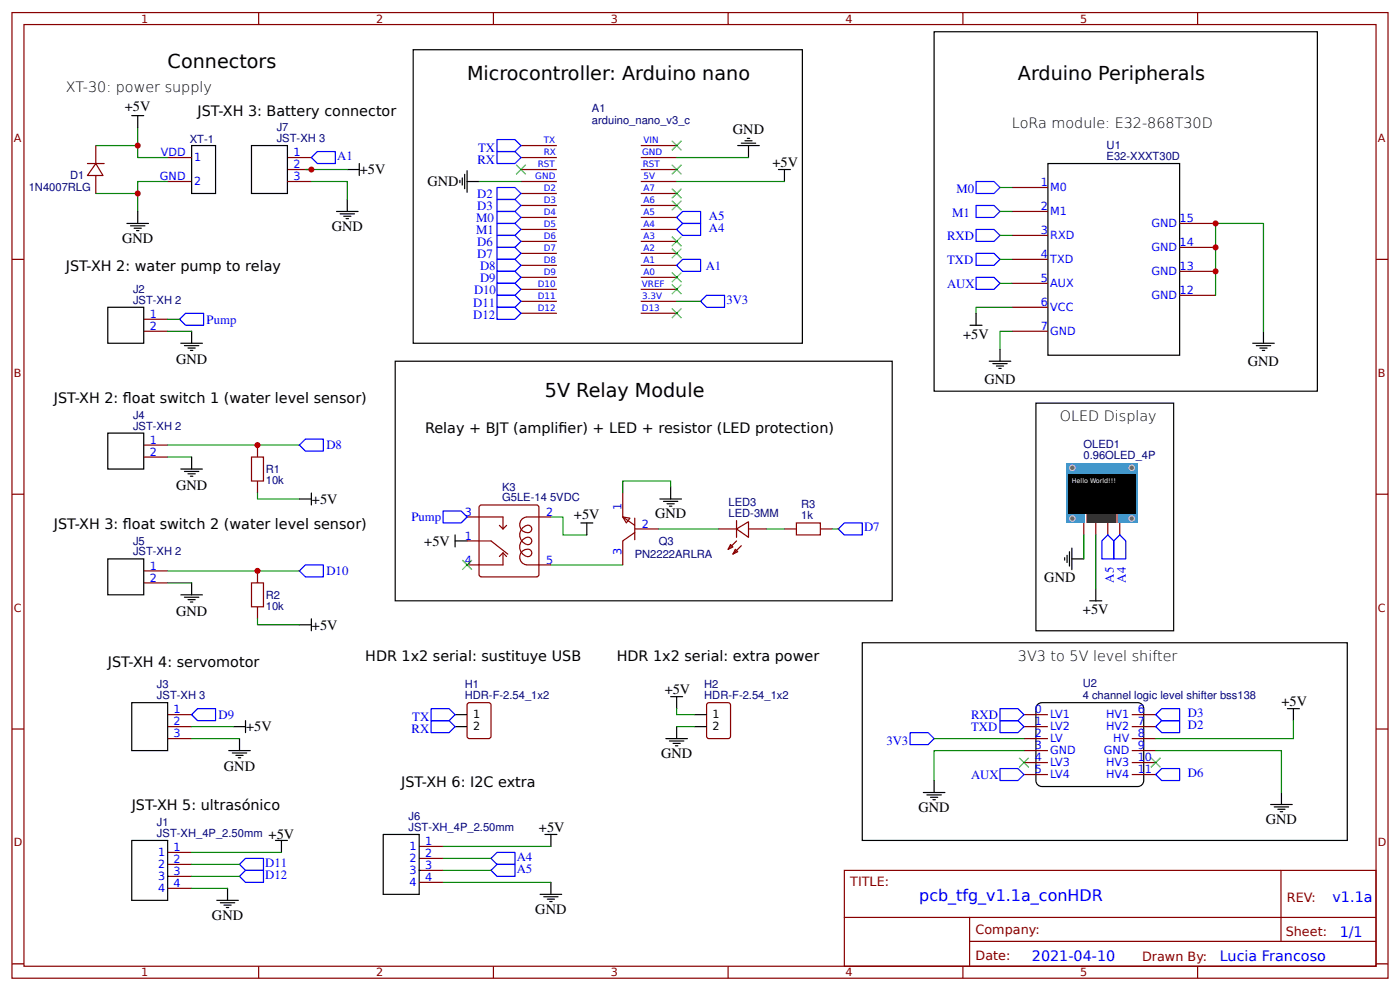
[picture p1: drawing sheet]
<svg xmlns="http://www.w3.org/2000/svg" width="309mm" height="219mm" viewBox="0 0 309 219" stroke-linecap="round" stroke-linejoin="round" font-family="sans-serif">
<g fill="none" stroke="#800" stroke-width=".26">
<path d="M2.6 2.8h304.1v213.2h-304.1zM5.3 5.4h298.7v208h-298.7zM57.1 2.8v2.6M109 2.8v2.6M160.9 2.8v2.6M212.7 2.8v2.6M264.6 2.8v2.6M2.6 57.3h2.7M304 57.3h2.7M2.6 109.1h2.7M239.4 115.5v2.6M242.1 115.5v2.6"/>
<path d="M244.7 115.5v2.6M247.4 115.5v2.6M304 109.1h2.7M2.6 161h2.7M304 161h2.7M186.5 192.2h117.5v21.2h-117.5zM283 192.2v15.7M2.6 212.9h2.7M57.1 213.4v2.6M109 213.4v2.6M160.9 213.4v2.6M186.6 202.6h117.3"/>
<path d="M212.7 213.4v2.6M214.2 207.9h89.7M214.2 202.6v10.6M264.6 213.4v2.6M304 212.9h2.7"/>
</g>
<path d="M235.5 102.3h15.9v13.2h-15.9z" fill="#3299ff"/>
<g fill="#666" stroke="#ccc" stroke-width=".26">
<circle cx="236.9" cy="114.5" r=".61"/>
<circle cx="250" cy="114.5" r=".61"/>
<circle cx="236.9" cy="103.3" r=".61"/>
<circle cx="250" cy="103.3" r=".61"/>
</g>
<path d="M239.8 113.4h7.2v2.1h-7.2z" fill="#fff"/>
<path d="M240.1 113.4v2.1M246.8 113.4v2.1" fill="none" stroke="#fc0" stroke-width=".34"/>
<path d="M240.3 113.4h6.2v2.1h-6.2z" fill="#323232"/>
<path d="M236 104.6h14.8v8.8h-14.8z" fill="#000"/>
<g fill="none" stroke="#800" stroke-width=".26">
<path d="M115.1 32.1h7.9M115.1 34.8h7.9M115.1 37.4h7.9M141.6 32.1h7.9M141.6 34.8h7.9M141.6 37.4h7.9M115.1 40.1h7.9M115.1 42.7h7.9M115.1 45.4h7.9M115.1 48h7.9M115.1 50.7h7.9M115.1 53.3h7.9"/>
<path d="M115.1 56h7.9M115.1 58.6h7.9M141.6 40.1h7.9M141.6 42.7h7.9M141.6 45.4h7.9M141.6 48h7.9M141.6 50.7h7.9M141.6 53.3h7.9M141.6 56h7.9M141.6 58.6h7.9M223.6 41.4h7.9M223.6 46.7h7.9"/>
<path d="M223.6 52h7.9M223.6 57.3h7.9M260.6 59.9h8M260.6 54.6h8M260.6 49.3h8M115.1 61.3h7.9M115.1 63.9h7.9M115.1 66.5h7.9M115.1 69.2h7.9M141.6 61.3h7.9M141.6 63.9h7.9M141.6 66.5h7.9"/>
<path d="M141.6 69.2h7.9M223.6 62.6h7.9M223.6 67.9h7.9M223.6 73.2h7.9M260.6 65.2h8M158.7 116.8h4M162.7 116.8l2.7-1.6v3.5zM162.7 119.5l-1.8 1.8M162.7 115v3.7M165.4 116.8h3.9M173.3 116.8h2.6M181.2 116.8h2.7"/>
<path d="M161.4 120.3l.5 .5-1 .5zM162.5 121.3l.5 .5-1.1 .6zM163.8 120.5l-1.9 1.9M226.2 157.8h5.3M250 157.8h5.3M226.2 160.5h5.3M226.2 163.1h5.3M226.2 168.4h5.3M226.2 171.1h5.3M226.2 165.8h5.3M250 160.5h5.3M250 163.1h5.3"/>
<path d="M250 168.4h5.3M250 171.1h5.3M250 165.8h5.3M37 188.3h5.3M37 190.9h5.3M37 193.5h5.3M37 196.2h5.3"/>
</g>
<g fill="none" stroke="#000" stroke-width=".26">
<path d="M101.6 39.8v.5M102.1 39.3v1.6M102.7 38.5v3.2M103.2 37.7v4.8M163 32.1h4.7M163.8 31.6h3.2M164.6 31.1h1.6M165.1 30.6h.5M165.4 32.1v2.7M172 37.4h2.6M173.3 37.4v2.7M231.5 36.1h29.1v42.3h-29.1z"/>
<path d="M103.2 40.1h2.6M218.5 79.8h4.8M220.9 77.1v2.7M276.8 75.8h4.7M277.5 76.3h3.2M278.3 76.9h1.6M278.9 77.4h.5M279.1 73.2v2.6M219.3 80.3h3.2M220.1 80.8h1.6M220.7 81.4h.5M145.8 110.2h4.7"/>
<path d="M146.6 110.7h3.2M147.4 111.3h1.6M147.9 111.8h.5M148.2 107.6v2.6M235.2 123.2v.5M235.7 122.6v1.6M236.3 121.8v3.2M236.8 123.4h2.6M236.8 121v4.8M240.8 132.7h2.6M242.1 130v2.7M229.1 155.7l.7-.5h.4h21.2a1.32 1.32 0 0 1 1.3 1.3v15.9a1.32 1.32 0 0 1-1.3 1.3h-21.2a1.32 1.32 0 0 1-1.3-1.3v-15.9z"/>
<path d="M204 175h4.8M204.8 175.6h3.2M205.6 176.1h1.6M206.1 176.6h.5M206.4 172.4v2.6M280.7 177.7h4.8M281.5 178.2h3.2M282.3 178.7h1.6M282.8 179.3h.6M283.1 175v2.7M29.1 185.6h7.9v13.2h-7.9zM37 193.5h.1"/>
</g>
<g fill="none" stroke="#080" stroke-width=".26">
<path d="M149.5 34.8h15.9M105.8 40.1h9.3M149.5 40.1h23.8M220.9 41.4h2.7M220.9 46.7h2.7M220.9 52h2.7M220.9 57.3h2.7M149.5 66.5h5.3M220.9 62.6h2.7M223.6 73.2h-2.7v3.9M223.6 67.9h-8v1.3M268.6 65.2v-15.9h10.5v23.9"/>
<path d="M121.7 114.2h2.7v3.9h5.2M145.5 116.8h13.2M148.2 107.6v-1.4h-10.6v2.7M169.3 116.8h4M239.4 118.1v5.3M242.1 118.1v11.9M121.7 124.8h15.9M206.4 163.1h19.8M226.2 165.8h-19.8v6.6M255.3 165.8h27.8v9.2"/>
</g>
<g fill="none" stroke="#00f" stroke-width=".26">
<path d="M109.8 46.7h4l1.3 1.3-1.3 1.3h-4zM109.8 49.3h4l1.3 1.4-1.3 1.3h-4zM109.8 41.4h4l1.3 1.3-1.3 1.4h-4zM109.8 44.1h4l1.3 1.3-1.3 1.3h-4zM109.8 52h4l1.3 1.3-1.3 1.3h-4zM149.5 48l1.3-1.3h4v2.6h-4zM149.5 50.7l1.3-1.4h4v2.7h-4zM215.6 40.1h4l1.3 1.3-1.3 1.3h-4zM215.6 45.4h4l1.3 1.3-1.3 1.3h-4zM215.6 50.7h4l1.3 1.3-1.3 1.3h-4zM215.6 56h4l1.3 1.3-1.3 1.3h-4zM154.8 66.5l1.3-1.3h4v2.7h-4z"/>
<path d="M215.6 61.3h4l1.3 1.3-1.3 1.3h-4zM244.7 118.1l1.4 1.4v3.9h-2.7v-3.9zM247.4 118.1l1.3 1.4v3.9h-2.6v-3.9zM220.9 156.5h4l1.3 1.3-1.3 1.3h-4zM220.9 159.1h4l1.3 1.4-1.3 1.3h-4zM255.3 157.8l1.3-1.3h4v2.6h-4zM201.1 161.8h4l1.3 1.3-1.3 1.3h-4zM220.9 169.7h4l1.3 1.4-1.3 1.3h-4zM255.3 160.5l1.3-1.4h4v2.7h-4zM255.3 171.1l1.3-1.4h4v2.7h-4z"/>
</g>
<g fill="#000" stroke="#3c3" stroke-width=".26">
<path d="M114 36.4l2.2 2.1zM116.2 36.4l-2.2 2.1z"/>
<path d="M148.4 31.1l2.1 2.1zM150.5 31.1l-2.1 2.1z"/>
<path d="M148.4 36.4l2.1 2.1zM150.5 36.4l-2.1 2.1z"/>
<path d="M148.4 62.8l2.1 2.2zM150.5 62.8l-2.1 2.2z"/>
<path d="M225.2 167.3l2.1 2.2zM227.3 167.3l-2.1 2.2z"/>
<path d="M254.3 167.3l2.1 2.2zM256.4 167.3l-2.1 2.2z"/>
</g>
<path d="M175.9 115.5h5.3v2.6h-5.3z" fill="none" stroke="#a00000" stroke-width=".26"/>
<path d="M137.6 114.2l1.6 .2-.8 1.1z" fill="#fefefe" stroke="#800" stroke-width=".26"/>
<g fill="none" stroke="#800" stroke-width=".26">
<path d="M19.3 36.1h3.7M21.2 36.1l1.6 2.7h-3.5zM21.2 32.1v4M21.2 38.8v3.9M37 34.8h5.3M63.5 34.8h5.3M63.5 37.4h5.3M37 40.1h5.3M63.5 40.1h5.3M31.7 70.5h5.3M31.7 73.2h5.3M31.7 98.3h5.3"/>
<path d="M56.9 98.3v2.6M31.7 100.9h5.3M56.9 106.2v2.7M103.2 114.2h7.9v2.6M103.2 119.5h2.6M106.1 111.6l12.4-.1 .5 .3 .1 15.1-.3 .4-12.4 .1-.5-.3-.1-15zM108.5 119.5l3.7 2.9M110.3 116l.8 .8M111.9 116l-.8 .8M121.7 114.2h-5.3a1.71 1.71 0 0 0-1.5 2 1.71 1.71 0 0 0 2.2 1.3 .87 .87 0 0 0 .1-1.3 .87 .87 0 0 0-1.2 0 2.16 2.16 0 0 0-1.1 2.4 2.16 2.16 0 0 0 1.9 1.7 .86 .86 0 0 0 .5-1.3 .86 .86 0 0 0-1.3-.2 2.16 2.16 0 0 0-1.1 2.4 2.16 2.16 0 0 0 1.9 1.7 .83 .83 0 0 0 .7-1 .83 .83 0 0 0-1.1-.6 1.72 1.72 0 0 0-1.6 1.7 1.72 1.72 0 0 0 1.6 1.8h5.3M137.6 108.9v5.3l2.6 1.8M140.2 117.6l-2.6 1.9v5.3"/>
<path d="M140.2 114.4v4.8M140.2 116.8h5.3M31.7 126.1h5.3M31.7 128.7h5.3M56.9 126.1v2.6M56.9 134v2.7M111.1 122.1v2.7h-7.9M111.1 122.1l-.8 .8M111.1 122.1l.8 .8M37 157.8h5.3M103.4 155.3l4.5-.1 .5 .2 .1 7.2-.3 .4-4.5 .1-.4-.2-.1-7.2zM156.4 155.3l4.5-.1 .4 .2 .1 7.2-.3 .4-4.5 .1-.4-.2-.1-7.2z"/>
<path d="M37 160.5h5.3M37 163.1h5.3M92.6 186.9h5.3M92.6 189.6h5.3M92.6 192.2h5.3M92.6 194.9h5.3"/>
</g>
<path d="M105.8 119.5h2.7" fill="none" stroke="#8d2323" stroke-width=".26"/>
<g fill="none" stroke="#00f" stroke-width=".26">
<path d="M68.8 34.8l1.3-1.3h4v2.6h-4zM109.8 30.8h4l1.3 1.3-1.3 1.4h-4zM109.8 33.5h4l1.3 1.3-1.3 1.3h-4zM109.8 54.6h4l1.3 1.4-1.3 1.3h-4zM109.8 59.9h4l1.3 1.4-1.3 1.3h-4zM109.8 57.3h4l1.3 1.3-1.3 1.3h-4zM149.5 58.6l1.3-1.3h4v2.6h-4zM39.7 70.5l1.3-1.3h4v2.6h-4zM109.8 62.6h4l1.3 1.3-1.3 1.3h-4zM109.8 65.2h4l1.3 1.3-1.3 1.4h-4zM109.8 67.9h4l1.3 1.3-1.3 1.3h-4zM66.1 98.3l1.4-1.3h3.9v2.6h-3.9z"/>
<path d="M97.9 112.8h4l1.3 1.4-1.3 1.3h-4zM185.2 116.8l1.3-1.3h4v2.6h-4zM66.1 126.1l1.4-1.3h3.9v2.6h-3.9zM42.3 157.8l1.4-1.3h3.9v2.6h-3.9zM95.2 156.5h4l1.3 1.3-1.3 1.3h-4zM95.2 159.1h4l1.3 1.4-1.3 1.3h-4zM52.9 190.9l1.3-1.3h4v2.6h-4zM52.9 193.5l1.3-1.3h4v2.7h-4zM108.5 189.6l1.3-1.3h4v2.6h-4zM108.5 192.2l1.3-1.3h4v2.6h-4z"/>
</g>
<g fill="none" stroke="#080" stroke-width=".26">
<path d="M21.2 32.1h9.2M30.4 28.2v6.6h6.6M67.5 37.4h9.2M21.2 42.7h9.2M37 40.1h-6.6v6.6M68.8 40.1h7.9v4M37 73.2h5.3M37 70.5h2.7M37 98.3h29.1M37 100.9h5.3M56.9 108.9v1.3h9.2M183.9 116.8h1.3"/>
<path d="M37 128.7h5.3M37 126.1h29.1M56.9 136.7v1.3h9.2M149.5 156.5v1.3h4M285.8 159.1v4h-30.5M42.3 160.5h9.3M42.3 163.1h10.6M149.5 160.5h4M42.3 188.3h19.9M42.3 196.2h8M42.3 190.9h10.6M42.3 193.5h10.6"/>
<path d="M97.9 186.9h23.8M97.9 189.6h10.6M97.9 192.2h10.6M97.9 194.9h23.8"/>
</g>
<g fill="#000" stroke="#3c3" stroke-width=".26">
<path d="M148.4 41.7l2.1 2.1zM150.5 41.7l-2.1 2.1z"/>
<path d="M148.4 44.3l2.1 2.1zM150.5 44.3l-2.1 2.1z"/>
<path d="M148.4 52.3l2.1 2.1zM150.5 52.3l-2.1 2.1z"/>
<path d="M148.4 54.9l2.1 2.1zM150.5 54.9l-2.1 2.1z"/>
<path d="M148.4 60.2l2.1 2.1zM150.5 60.2l-2.1 2.1z"/>
<path d="M148.4 68.1l2.1 2.1zM150.5 68.1l-2.1 2.1z"/>
<path d="M102.1 123.7l2.1 2.1zM104.2 123.7l-2.1 2.1z"/>
</g>
<g fill="none" stroke="#000" stroke-width=".26">
<path d="M91.3 11h86v64.8h-86zM206.4 7h84.6v79.4h-84.6zM29.1 25.5h2.6M30.4 25.5v2.7M42.3 32.1h5.3v10.6h-5.3zM55.6 32.1h7.9v10.6h-7.9zM76.7 37.4h2.7M79.4 36.1v2.7M28 49.3h4.8M28.8 49.9h3.2M29.6 50.4h1.6M30.2 50.9h.5"/>
<path d="M30.4 46.7v2.6M74.3 46.7h4.8M75.1 47.2h3.2M75.9 47.8h1.6M76.5 48.3h.5M76.7 44.1v2.6M23.8 67.9h7.9v7.9h-7.9zM40 75.8h4.7M40.7 76.3h3.2M41.5 76.9h1.6M42.1 77.4h.5M42.3 73.2v2.6"/>
<path d="M87.3 79.8h109.8v52.9h-109.8zM214.3 71.8h2.7M215.6 69.2v2.6M23.8 95.6h7.9v8h-7.9zM228.9 89h30.4v50.3h-30.4zM40 103.6h4.7M40.7 104.1h3.2M41.5 104.6h1.6M42.1 105.2h.5M42.3 100.9v2.7M66.1 110.2h2.7M68.8 108.9v2.6"/>
<path d="M100.5 119.5h2.7M100.5 118.1v2.7M128.3 115.5h2.7M129.6 115.5v2.6M23.8 123.4h7.9v8h-7.9zM40 131.4h4.7M40.7 131.9h3.2M41.5 132.4h1.6M42.1 133h.5M42.3 128.7v2.7M66.1 138h2.7M68.8 136.7v2.6"/>
<path d="M29.1 155.2h7.9v10.6h-7.9zM54.2 159.1v2.7M100.5 157.8h2.7M148.2 153.9h2.6M149.5 153.9v2.6M153.5 157.8h2.6M190.5 141.9h107.2v43.7h-107.2zM284.4 156.5h2.7M285.8 156.5v2.6M50.5 165.8h4.8M51.3 166.3h3.2M51.6 160.5h2.6"/>
<path d="M52.1 166.8h1.6M52.7 167.3h.5M52.9 163.1v2.7M100.5 160.5h2.7M147.1 163.1h4.8M147.9 163.6h3.2M148.7 164.2h1.6M149.2 164.7h.6M149.5 160.5v2.6M153.5 160.5h2.6M47.9 198.8h4.8M48.7 199.4h3.2"/>
<path d="M49.5 199.9h1.6M50.3 196.2v2.6M60.9 185.6h2.6M62.2 185.6v2.7M84.7 184.3h7.9v13.2h-7.9zM92.6 192.2h.1M119.3 197.5h4.8M120.1 198h3.2M120.4 184.3h2.6M120.9 198.6h1.6M121.4 199.1h.6M121.7 184.3v2.6"/>
<path d="M121.7 194.9v2.6M50 200.4h.5"/>
</g>
<path d="M55.6 100.9h2.6v5.3h-2.6zM55.6 128.7h2.6v5.3h-2.6z" fill="none" stroke="#a00000" stroke-width=".26"/>
<g fill="#c00">
<circle cx="268.6" cy="49.3" r=".66"/>
<circle cx="268.6" cy="59.9" r=".66"/>
<circle cx="268.6" cy="54.6" r=".66"/>
<circle cx="30.4" cy="32.1" r=".66"/>
<circle cx="30.4" cy="42.7" r=".66"/>
<circle cx="56.9" cy="98.3" r=".66"/>
<circle cx="56.9" cy="126.1" r=".66"/>
<circle cx="68.8" cy="37.4" r=".66"/>
</g>
<g font-size="4.2">
<text x="37" y="14.9">Connectors</text>
<text x="103.2" y="17.6">Microcontroller: Arduino nano</text>
<text x="224.9" y="17.6">Arduino Peripherals</text>
<text x="120.4" y="87.7">5V Relay Module</text>
</g>
<text font-size="3.5" fill="#00f" x="203.1" y="199">pcb_tfg_v1.1a_conHDR</text>
<g font-size="3.2">
<text x="14.6" y="20.2">XT-30: power supply</text>
<text x="27.6" y="24.6">+5V</text>
<text x="43.7" y="25.5">JST-XH 3: Battery connector</text>
<text x="161.9" y="29.7">GND</text>
<text x="223.6" y="28.2">LoRa module: E32-868T30D</text>
<text x="79.5" y="38.5">+5V</text>
<text x="94.5" y="41.1">GND</text>
<text x="170.7" y="36.9">+5V</text>
<text x="27" y="53.6">GND</text>
<text x="73.3" y="50.9">GND</text>
<text x="14.6" y="59.9">JST-XH 2: water pump to relay</text>
<text x="212.8" y="74.9">+5V</text>
<text x="38.9" y="80.4">GND</text>
<text x="275.7" y="80.8">GND</text>
<text x="11.9" y="89">JST-XH 2: foat switch 1 (water level sensor)</text>
<text x="27.2" y="89">l</text>
<text x="217.5" y="84.8">GND</text>
<text x="93.9" y="95.6">Relay + BJT (amplifer) + LED + resistor (LED protection)</text>
<text x="123.4" y="95.6">i</text>
<text x="234.2" y="93">OLED Display</text>
<text x="38.9" y="108.2">GND</text>
<text x="68.9" y="111.3">+5V</text>
<text x="11.9" y="116.8">JST-XH 3: foat switch 2 (water level sensor)</text>
<text x="27.2" y="116.8">l</text>
<text x="126.8" y="114.6">+5V</text>
<text x="144.7" y="114.4">GND</text>
<text x="93.7" y="120.5">+5V</text>
<text x="230.7" y="128.5">GND</text>
<text x="38.9" y="135.9">GND</text>
<text x="239.3" y="135.7">+5V</text>
<text x="68.9" y="139">+5V</text>
<text x="23.8" y="147.2">JST-XH 4: servomotor</text>
<text x="80.7" y="145.9">HDR 1x2 serial: sustituye USB</text>
<text x="136.3" y="145.9">HDR 1x2 serial: extra power</text>
<text x="224.9" y="145.9">3V3 to 5V level shifter</text>
<text x="146.8" y="153.3">+5V</text>
<text x="283.1" y="156">+5V</text>
<text x="54.4" y="161.5">+5V</text>
<text x="146" y="167.3">GND</text>
<text x="49.5" y="170.3">GND</text>
<text x="88.6" y="173.7">JST-XH 6: I2C extra</text>
<text x="29.1" y="179">JST-XH 5: ultrasónico</text>
<text x="202.9" y="179.3">GND</text>
<text x="59.3" y="185.3">+5V</text>
<text x="119.1" y="183.8">+5V</text>
<text x="279.7" y="181.9">GND</text>
<text x="46.8" y="203.1">GND</text>
<text x="118.3" y="201.7">GND</text>
</g>
<g font-size="3.2" fill="#00f">
<text x="294.4" y="199.2">v1.1a</text>
<text x="296" y="206.9">1/1</text>
<text x="228" y="212.2">2021-04-10</text>
<text x="269.5" y="212.1">Lucia Francoso</text>
</g>
<g font-size="2.8" fill="#00f">
<text x="74.5" y="35.3">A1</text>
<text x="105.6" y="33.5">TX</text>
<text x="105.5" y="36.1">RX</text>
<text x="105.4" y="43.7">D2</text>
<text x="105.4" y="46.3">D3</text>
<text x="211.3" y="42.7">M0</text>
<text x="105.2" y="51.6">M1</text>
<text x="105.2" y="49">M0</text>
<text x="156.6" y="48.6">A5</text>
<text x="156.6" y="51.2">A4</text>
<text x="209.2" y="52.9">RXD</text>
<text x="210.4" y="48">M1</text>
<text x="105.4" y="56.9">D7</text>
<text x="105.4" y="54.3">D6</text>
<text x="106" y="59.5">D8</text>
<text x="155.9" y="59.5">A1</text>
<text x="209.2" y="58.2">TXD</text>
<text x="104.7" y="64.8">D10</text>
<text x="106" y="62.2">D9</text>
<text x="209.2" y="63.5">AUX</text>
<text x="45.7" y="71.5">Pump</text>
<text x="104.5" y="67.9">D11</text>
<text x="104.5" y="70.5">D12</text>
<text x="160.5" y="67.1">3V3</text>
<text x="72.1" y="99.2">D8</text>
<text x="90.9" y="115.1">Pump</text>
<text x="190.9" y="117.3">D7</text>
<text x="72.1" y="127">D10</text>
<text x="246.1" y="128.7" transform="rotate(-90 246.1 128.7)">A5</text>
<text x="248.7" y="128.7" transform="rotate(-90 248.7 128.7)">A4</text>
<text x="48.3" y="158.8">D9</text>
<text x="90.9" y="161.8">RX</text>
<text x="91.1" y="159.1">TX</text>
<text x="214.5" y="158.8">RXD</text>
<text x="214.5" y="161.4">TXD</text>
<text x="262.4" y="161">D2</text>
<text x="262.4" y="158.4">D3</text>
<text x="195.8" y="164.4">3V3</text>
<text x="214.5" y="172">AUX</text>
<text x="262.4" y="171.6">D6</text>
<text x="58.6" y="191.5">D11</text>
<text x="114.2" y="190.1">A4</text>
<text x="58.6" y="194.1">D12</text>
<text x="114.2" y="192.8">A5</text>
</g>
<g font-size="2.8" fill="#800">
<text x="187.9" y="195.7">TITLE:</text>
<text x="284.3" y="199.2">REV:</text>
<text x="215.5" y="206.3">Company:</text>
<text x="284.1" y="206.8">Sheet:</text>
<text x="215.5" y="212.1">Date:</text>
<text x="252.3" y="212.1">Drawn By:</text>
</g>
<g font-size="2.5" fill="#800">
<text x="31.2" y="5">1</text>
<text x="83.1" y="5">2</text>
<text x="134.9" y="5">3</text>
<text x="186.8" y="5">4</text>
<text x="238.7" y="5">5</text>
<text x="3" y="31.4">A</text>
<text x="304.4" y="31.4">A</text>
<text x="3" y="83.2">B</text>
<text x="304.4" y="83.2">B</text>
<text x="3" y="135.1">C</text>
<text x="304.4" y="135.1">C</text>
<text x="3" y="186.9">D</text>
<text x="304.4" y="186.9">D</text>
<text x="31.2" y="215.6">1</text>
<text x="83.1" y="215.6">2</text>
<text x="134.9" y="215.6">3</text>
<text x="186.8" y="215.6">4</text>
<text x="238.7" y="215.6">5</text>
</g>
<g font-size="2.5" fill="#000080">
<text x="61.1" y="29">J7</text>
<text x="130.8" y="27.4">arduino_nano_v3_с</text>
<text x="130.8" y="24.8">A1</text>
<text x="41.9" y="31.6">XT-1</text>
<text x="61.1" y="31.4">JST-XH 3</text>
<text x="244.5" y="35.3">E32-XXXT30D</text>
<text x="244.5" y="32.9">U1</text>
<text x="15.5" y="39.6">D1</text>
<text x="6.3" y="42.2">1N4007RLG</text>
<text x="29.4" y="64.7">J2</text>
<text x="29.4" y="67.1">JST-XH 2</text>
<text x="29.4" y="92.5">J4</text>
<text x="29.4" y="94.9">JST-XH 2</text>
<text x="239.4" y="101.5">0.96OLED_4P</text>
<text x="239.4" y="99">OLED1</text>
<text x="58.7" y="106.9">10k</text>
<text x="58.7" y="104.4">R1</text>
<text x="110.9" y="110.7">G5LE-14 5VDC</text>
<text x="110.9" y="108.3">K3</text>
<text x="161" y="111.8">LED3</text>
<text x="177" y="112.3">R3</text>
<text x="161" y="114.2">LED-3MM</text>
<text x="177" y="114.7">1k</text>
<text x="29.4" y="120.3">J5</text>
<text x="29.4" y="122.6">JST-XH 2</text>
<text x="140.2" y="123.3">PN2222ARLRA</text>
<text x="145.5" y="120.4">Q3</text>
<text x="58.7" y="134.6">10k</text>
<text x="58.7" y="132.2">R2</text>
<text x="34.7" y="152">J3</text>
<text x="34.7" y="154.4">JST-XH 3</text>
<text x="102.7" y="154.4">HDR-F-2.54_1x2</text>
<text x="102.7" y="152">H1</text>
<text x="155.6" y="154.4">HDR-F-2.54_1x2</text>
<text x="155.6" y="152">H2</text>
<text x="239.2" y="154.3">4 channel logic level shifter bss138</text>
<text x="239.2" y="151.8">U2</text>
<text x="34.7" y="184.8">JST-XH_4P_2.50mm</text>
<text x="34.7" y="182.4">J1</text>
<text x="90.2" y="183.5">JST-XH_4P_2.50mm</text>
<text x="90.2" y="181.1">J6</text>
</g>
<g font-size="2.5" fill="#00f">
<text x="35.5" y="34.5">VDD</text>
<text x="42.9" y="35.6">1</text>
<text x="64.8" y="34.5">1</text>
<text x="35.3" y="39.8">GND</text>
<text x="42.9" y="40.9">2</text>
<text x="64.8" y="37.2">2</text>
<text x="64.8" y="39.8">3</text>
<text x="229.9" y="41.1">1</text>
<text x="229.9" y="46.4">2</text>
<text x="232" y="42.2">M0</text>
<text x="232" y="47.5">M1</text>
<text x="229.9" y="51.7">3</text>
<text x="232" y="52.8">RXD</text>
<text x="254.4" y="50.1">GND</text>
<text x="260.6" y="49.1">15</text>
<text x="229.9" y="57">4</text>
<text x="232" y="58.1">TXD</text>
<text x="254.4" y="55.4">GND</text>
<text x="260.6" y="59.7">13</text>
<text x="260.6" y="54.4">14</text>
<text x="229.9" y="62.3">5</text>
<text x="232" y="63.4">AUX</text>
<text x="254.4" y="60.7">GND</text>
<text x="260.6" y="65">12</text>
<text x="33.1" y="70.2">1</text>
<text x="229.9" y="67.6">6</text>
<text x="232" y="68.7">VCC</text>
<text x="254.4" y="66">GND</text>
<text x="33.1" y="72.9">2</text>
<text x="229.9" y="72.9">7</text>
<text x="232" y="74">GND</text>
<text x="33.1" y="98">1</text>
<text x="33.1" y="100.7">2</text>
<text x="102.7" y="113.9">3</text>
<text x="120.6" y="113.9">2</text>
<text x="137.3" y="112.6" transform="rotate(-90 137.3 112.6)">1</text>
<text x="102.7" y="119.2">1</text>
<text x="141.8" y="116.5">2</text>
<text x="33.1" y="125.8">1</text>
<text x="102.7" y="124.5">4</text>
<text x="120.6" y="124.5">5</text>
<text x="137.3" y="122.6" transform="rotate(-90 137.3 122.6)">3</text>
<text x="33.1" y="128.5">2</text>
<text x="38.4" y="157.6">1</text>
<text x="38.4" y="160.2">2</text>
<text x="228.6" y="157.6">0</text>
<text x="228.6" y="160.2">1</text>
<text x="232" y="158.6">LV1</text>
<text x="232" y="161.3">LV2</text>
<text x="244.4" y="158.6">HV1</text>
<text x="244.4" y="161.3">HV2</text>
<text x="251.4" y="157.6">6</text>
<text x="251.4" y="160.2">7</text>
<text x="38.4" y="162.9">3</text>
<text x="228.6" y="162.9">2</text>
<text x="228.6" y="165.5">3</text>
<text x="232" y="163.9">LV</text>
<text x="232" y="166.6">GND</text>
<text x="243.8" y="166.6">GND</text>
<text x="246" y="163.9">HV</text>
<text x="251.4" y="162.9">8</text>
<text x="251.4" y="165.5">9</text>
<text x="228.6" y="168.1">4</text>
<text x="228.6" y="170.8">5</text>
<text x="232" y="169.2">LV3</text>
<text x="232" y="171.8">LV4</text>
<text x="244.4" y="169.2">HV3</text>
<text x="244.4" y="171.8">HV4</text>
<text x="251.4" y="168.1">10</text>
<text x="251.4" y="170.8">11</text>
<text x="34.9" y="189">1</text>
<text x="34.9" y="191.7">2</text>
<text x="38.4" y="188">1</text>
<text x="38.4" y="190.6">2</text>
<text x="90.5" y="187.7">1</text>
<text x="90.5" y="190.4">2</text>
<text x="93.9" y="186.7">1</text>
<text x="93.9" y="189.3">2</text>
<text x="93.9" y="192">3</text>
<text x="34.9" y="194.3">3</text>
<text x="34.9" y="197">4</text>
<text x="38.4" y="193.3">3</text>
<text x="38.4" y="195.9">4</text>
<text x="90.5" y="193">3</text>
<text x="90.5" y="195.7">4</text>
<text x="93.9" y="194.6">4</text>
</g>
<g font-size="2.5">
<text x="104.5" y="158.6">1</text>
<text x="104.5" y="161.3">2</text>
<text x="157.4" y="158.6">1</text>
<text x="157.4" y="161.3">2</text>
</g>
<g font-size="1.9" fill="#00f">
<text x="120.1" y="31.6">TX</text>
<text x="120.1" y="34.3">RX</text>
<text x="141.9" y="34.3">GND</text>
<text x="142.2" y="31.6">VIN</text>
<text x="118.3" y="39.6">GND</text>
<text x="118.8" y="36.9">RST</text>
<text x="142" y="36.9">RST</text>
<text x="142.2" y="39.6">5V</text>
<text x="120.1" y="42.2">D2</text>
<text x="120.1" y="44.8">D3</text>
<text x="120.1" y="47.5">D4</text>
<text x="142.2" y="47.5">A5</text>
<text x="142.2" y="44.8">A6</text>
<text x="142.2" y="42.2">A7</text>
<text x="120.1" y="50.1">D5</text>
<text x="120.1" y="52.8">D6</text>
<text x="142.2" y="52.8">A3</text>
<text x="142.2" y="50.1">A4</text>
<text x="120.1" y="55.4">D7</text>
<text x="120.1" y="58.1">D8</text>
<text x="142.2" y="58.1">A1</text>
<text x="142.2" y="55.4">A2</text>
<text x="118.8" y="63.4">D10</text>
<text x="120.1" y="60.7">D9</text>
<text x="141.8" y="63.4">VREF</text>
<text x="142.2" y="60.7">A0</text>
<text x="118.8" y="66">D11</text>
<text x="118.8" y="68.7">D12</text>
<text x="141.8" y="68.7">D13</text>
<text x="141.9" y="66">3.3V</text>
</g>
<text font-size="1.4" fill="#fff" x="236.8" y="106.8">Hello World!!!</text>
</svg>
